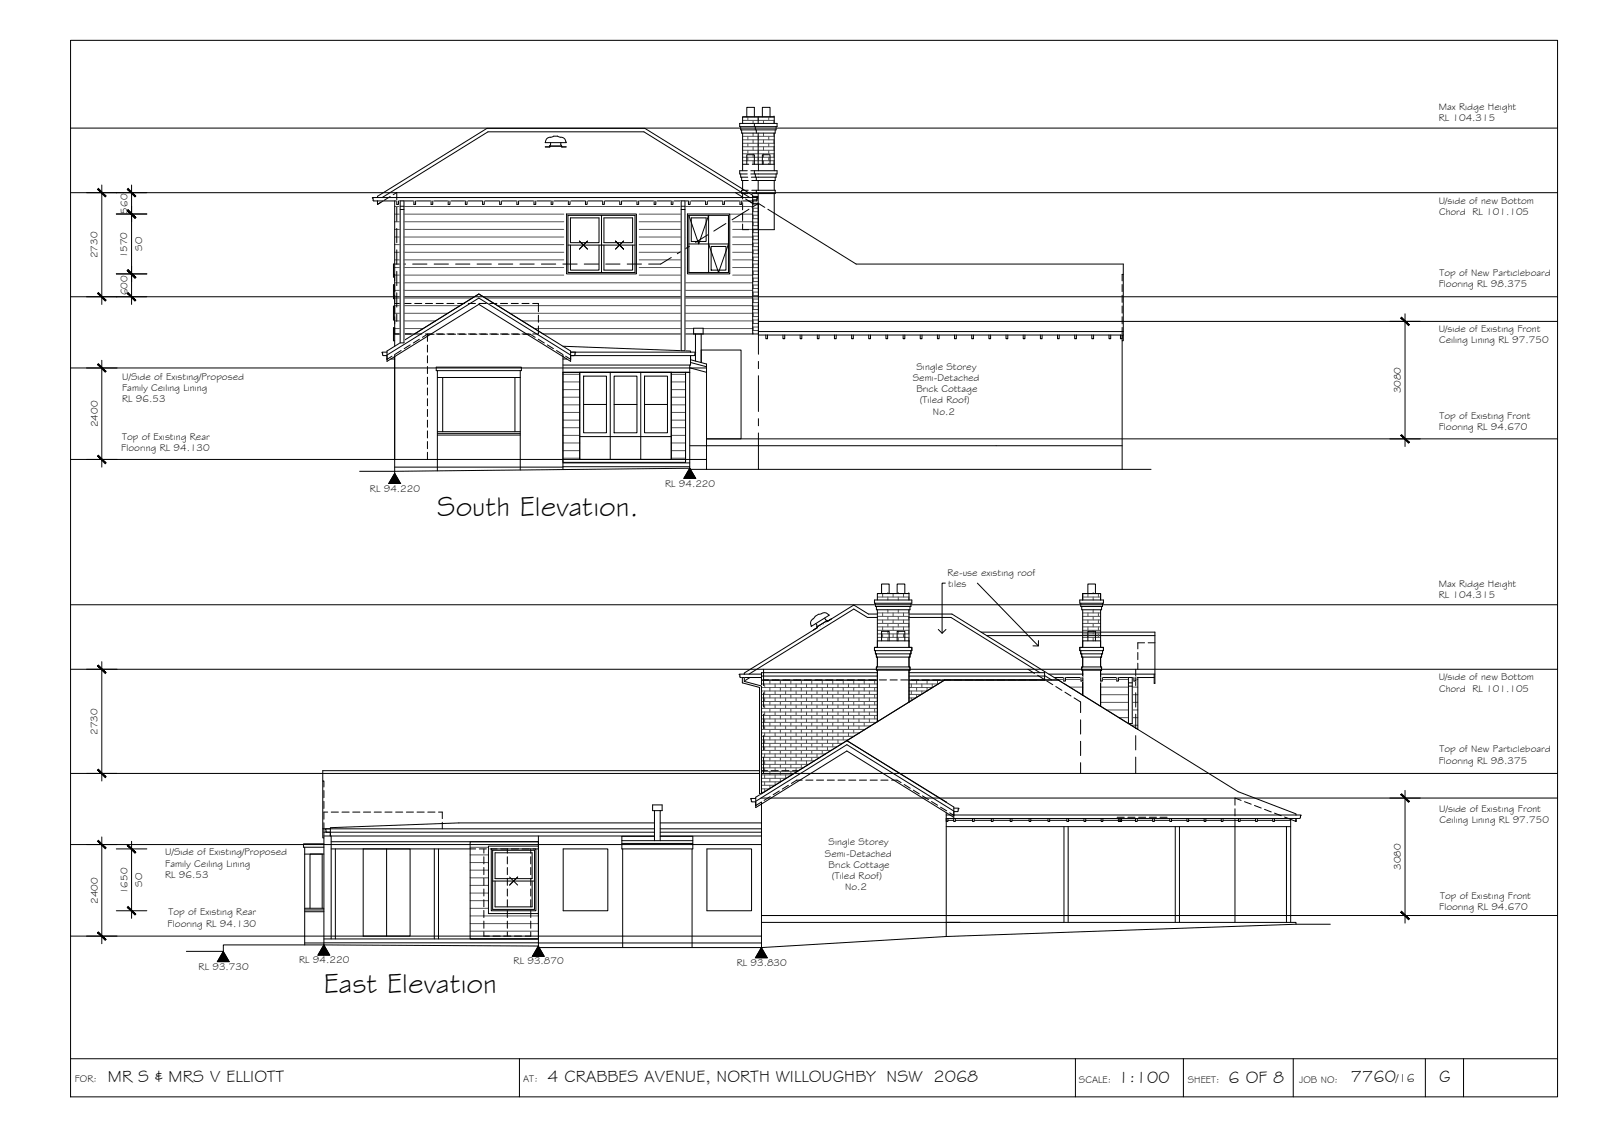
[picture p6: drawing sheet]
<svg xmlns="http://www.w3.org/2000/svg" width="420mm" height="297mm" viewBox="0 0 420 297" stroke-linecap="round" stroke-linejoin="round" font-family="sans-serif">
<!-- layer: HATCH -->
<g fill="none" stroke="#545454" stroke-width=".26">
<path d="M194.8 35.7h8.3M194.8 36.7h8.3M194.8 37.6h8.3M194.8 38.5h8.3M194.8 39.4h8.3M194.8 31.6h8.3M196.1 30.6v1M196.1 35.7v1M196.1 37.6v.9M196.1 39.4v.9M197.5 31.6v.8M197.5 34.9v.8"/>
<path d="M197.5 36.7v.9M197.5 38.5v.9M198.9 30.6v1M198.9 35.7v1M198.9 37.6v.9M198.9 39.4v.9M200.2 31.6v.8M200.2 34.9v.8M200.2 36.7v.9M200.2 38.5v.9M201.6 30.6v1M201.6 35.7v1"/>
<path d="M201.6 37.6v.9M201.6 39.4v.9M203 30.6h.1M203 31.6v.8M203 34.9v.8M203 36.7v.9M203 38.5v.9M103.5 54.1h93.9M103.5 56.1h44.4M103.5 58.1h44.4M167.6 56.1h12M167.6 58.1h12"/>
<path d="M191.4 56.1h6M192.2 58.1h5.2M194.8 41.2h8.3M194.8 42.1h8.3M194.8 40.3h8.3M196.1 41.2v.9M197.4 53.7h1.4M197.4 54.6h1.4M197.4 55.5h1.4M197.4 56.4h1.4M197.4 57.3h1.4M197.4 58.2h1.4"/>
<path d="M197.4 59.2h1.4M197.5 40.3v.9M197.5 42.1v1M197.5 53.3v.4M197.5 54.6v.9M197.5 56.4v.9M197.5 58.2v1M198.9 41.2v.9M200.2 40.3v.9M200.2 42.1v1M201.6 43.1h.1M201.6 41.2v.9"/>
<path d="M203 40.3v.9M203 42.1v1M103.5 74.1h93.9M103.5 76.1h93.9M103.5 70.1h44.4M103.5 60.1h44.4M103.5 62.1h44.4M103.5 64.1h44.4M103.5 66.1h44.4M103.5 68.1h44.4M103.5 72.1h44.4M103.5 78.1h20.4"/>
<path d="M127.3 78.1h70.1M167.6 66.1h12M167.6 68.1h12M167.6 70.1h12M167.6 60.1h12M167.6 62.1h12M167.6 64.1h12M167.6 72.1h12M192.2 70.1l6.7 .1M192.2 60.1h5.2M192.2 62.1h5.2M192.2 64.1h5.2"/>
<path d="M192.2 66.1h5.2M192.2 68.1h5.2M192.2 72.1h5.2M197.4 60.1h1.4M197.4 61h1.5M197.4 61.9h1.5M197.4 62.8h1.5M197.4 63.7h1.5M197.4 64.7h1.5M197.4 65.6h1.5M197.4 66.5h1.5M197.4 67.4h1.5"/>
<path d="M197.4 68.3h1.5M197.4 69.2h1.5M197.4 71.1h1.5M197.4 72h1.5M197.4 72.9h1.5M197.4 73.8h1.5M197.4 74.7h1.5M197.4 75.6h1.5M197.4 76.6h1.5M197.4 77.5h1.5M197.4 78.4h1.5M197.4 79.3h1.5"/>
<path d="M197.5 60.1v.9M197.5 61.9v.9M197.5 63.7v1M197.5 65.6v.9M197.5 67.4v.9M197.5 69.2v1M197.5 71.1v.9M197.5 72.9v.9M197.5 74.7v.9M197.5 76.6v.9M197.5 78.4v.9M103.5 80.1h17.2"/>
<path d="M103.5 82.1h13.9M103.5 84.1h10.7M103.5 86.1h7.5M130.5 80.1h66.9M133.7 82.1h63.7M136.9 84.1h60.5M140.2 86.1h41.7M147.6 98.1h4.4M176.1 98.1h3.7M184.4 86.1h13M197.4 80.2h1.5M197.4 81.1h1.5"/>
<path d="M197.4 82.1h1.5M197.4 83h1.5M197.4 83.9h1.5M197.4 84.8h1.5M197.4 85.7h1.5M197.4 86.6h1.5M197.5 87.6h.1M197.5 80.2v.9M197.5 82.1v.9M197.5 83.9v.9M197.5 85.7v.9M147.6 100.1h4.4"/>
<path d="M147.6 102.1h4.4M147.6 104.1h4.4M147.6 106.1h4.4M147.6 108.1h4.4M147.6 110.1h4.4M147.6 112.1h4.4M147.6 114.1h4.4M147.6 116.1h4.4M147.6 118.1h4.4M176.1 100.1h3.7M176.1 102.1h3.7M176.1 104.1h3.7"/>
<path d="M176.1 106.1h3.7M176.1 108.1h3.7M176.1 110.1h3.7M176.1 112.1h3.7M176.1 114.1h3.7M176.1 116.1h3.7M176.1 118.1h3.7M147.6 120.1h4.4M176.1 120.1h3.7M230.1 156.5h8.3M231.5 155.6v.9M232.9 155.6h.1"/>
<path d="M232.9 156.5v.8M232.9 159.9v.8M234.2 155.6v.9M235.6 155.6h.1M235.6 156.5v.8M235.6 159.9v.8M237 155.6v.9M238.3 155.6h.1M238.3 156.5v.8M238.3 159.9v.8M284 156.5h4.7M285.3 155.6v.9"/>
<path d="M286.7 155.6h.1M286.7 156.5v.8M286.7 159.9v.8M288.1 155.6v.9M199.7 178.4h30.4M199.7 179.3h30.4M200.5 178.3v.1M200.5 179.3v.9M201.9 178.4v.9M203.3 178.3v.1M203.3 179.3v.9M204.7 178.4v.9"/>
<path d="M206 178.3v.1M206 179.3v.9M207.4 178.4v.9M208.8 178.3v.1M208.8 179.3v.9M210.2 178.4v.9M211.5 178.3v.1M211.5 179.3v.9M212.9 178.4v.9M214.3 178.3v.1M214.3 179.3v.9M215.7 178.4v.9"/>
<path d="M217 178.3v.1M217 179.3v.9M218.4 178.4v.9M219.8 178.3v.1M219.8 179.3v.9M221.2 178.4v.9M222.5 178.3v.1M222.5 179.3v.9M223.9 178.4v.9M225.3 178.3v.1M225.3 179.3v.9M226.7 178.4v.9"/>
<path d="M228 178.3v.1M228 179.3v.9M229.4 178.4v.9M230.1 166.2h8.3M230.1 167.1h8.3M230.1 160.7h8.3M230.1 161.6h8.3M230.1 162.5h8.3M230.1 163.4h8.3M230.1 164.4h8.3M230.1 165.3h8.3M231.5 160.7v.9"/>
<path d="M231.5 162.5v.9M231.5 164.4v.9M231.5 166.2v.9M232.9 165.3v.9M232.9 161.6v.9M232.9 163.4v1M232.9 167.1v.9M234.2 160.7v.9M234.2 162.5v.9M234.2 164.4v.9M234.2 166.2v.9M235.6 165.3v.9"/>
<path d="M235.6 161.6v.9M235.6 163.4v1M235.6 167.1v.9M237 160.7v.9M237 162.5v.9M237 164.4v.9M237 166.2v.9M238.3 161.6v.9M238.3 163.4v1M238.3 165.3v.9M238.3 167.1v.9M238.4 178.4h9.2"/>
<path d="M238.4 179.3h7.7M239 178.3v.1M239 179.3v.9M240.4 178.4v.9M241.8 178.3v.1M241.8 179.3v.9M243.1 178.4v.9M244.5 178.3v.1M244.5 179.3v.9M245.9 178.4v.9M247.3 178.3v.1M277.3 178.1h1.7"/>
<path d="M279.4 178.1h4.1M284 166.2h4.7M284 167.1h4.7M284 160.7h4.7M284 161.6h4.7M284 162.5h4.7M284 163.4h4.7M284 164.4h4.7M284 165.3h4.7M285.3 160.7v.9M285.3 162.5v.9M285.3 164.4v.9"/>
<path d="M285.3 166.2v.9M286.7 165.3v.9M286.7 161.6v.9M286.7 163.4v1M286.7 167.1v.9M288.1 160.7v.9M288.1 162.5v.9M288.1 164.4v.9M288.1 166.2v.9M289.1 178.1h3.8M293.4 178.1h2.6M297 178.1h.4"/>
<path d="M297.9 178.1h.5M199.7 181.2h30.4M199.7 182.1h30.4M199.7 183h30.4M199.7 183.9h30.4M199.7 184.8h30.4M199.7 185.7h30.4M199.7 186.7h30.4M199.7 187.6h30.4M199.7 188.5h30.4M199.7 189.4h30.1M199.7 190.3h28.7"/>
<path d="M199.7 191.2h27.2M199.7 192.1h25.7M199.7 193.1h24.2M199.7 194h22.7M199.7 194.9h21.3M199.7 195.8h19.8M199.7 196.7h18.3M199.7 197.6h16.8M199.7 198.6h15.4M199.7 199.5h13.9M199.7 180.2h30.4M200.5 181.2v.9"/>
<path d="M200.5 183v.9M200.5 184.8v.9M200.5 186.7v.9M200.5 188.5v.9M200.5 190.3v.9M200.5 192.1v1M200.5 194v.9M200.5 195.8v.9M200.5 197.6v1M200.5 199.5v.9M201.9 180.2v1M201.9 182.1v.9"/>
<path d="M201.9 183.9v.9M201.9 185.7v1M201.9 187.6v.9M201.9 189.4v.9M201.9 191.2v.9M201.9 193.1v.9M201.9 194.9v.9M201.9 196.7v.9M201.9 198.6v.9M203.3 181.2v.9M203.3 183v.9M203.3 184.8v.9"/>
<path d="M203.3 186.7v.9M203.3 188.5v.9M203.3 190.3v.9M203.3 192.1v1M203.3 194v.9M203.3 195.8v.9M203.3 197.6v1M203.3 199.5v.9M204.7 180.2v1M204.7 182.1v.9M204.7 183.9v.9M204.7 185.7v1"/>
<path d="M204.7 187.6v.9M204.7 189.4v.9M204.7 191.2v.9M204.7 193.1v.9M204.7 194.9v.9M204.7 196.7v.9M204.7 198.6v.9M206 181.2v.9M206 183v.9M206 184.8v.9M206 186.7v.9M206 188.5v.9"/>
<path d="M206 190.3v.9M206 192.1v1M206 194v.9M206 195.8v.9M206 197.6v1M206 199.5v.9M207.4 180.2v1M207.4 182.1v.9M207.4 183.9v.9M207.4 185.7v1M207.4 187.6v.9M207.4 189.4v.9"/>
<path d="M207.4 191.2v.9M207.4 193.1v.9M207.4 194.9v.9M207.4 196.7v.9M207.4 198.6v.9M208.8 181.2v.9M208.8 183v.9M208.8 184.8v.9M208.8 186.7v.9M208.8 188.5v.9M208.8 190.3v.9M208.8 192.1v1"/>
<path d="M208.8 194v.9M208.8 195.8v.9M208.8 197.6v1M208.8 199.5v.9M210.2 180.2v1M210.2 182.1v.9M210.2 183.9v.9M210.2 185.7v1M210.2 187.6v.9M210.2 189.4v.9M210.2 191.2v.9M210.2 193.1v.9"/>
<path d="M210.2 194.9v.9M210.2 196.7v.9M210.2 198.6v.9M211.5 181.2v.9M211.5 183v.9M211.5 184.8v.9M211.5 186.7v.9M211.5 188.5v.9M211.5 190.3v.9M211.5 192.1v1M211.5 194v.9M211.5 195.8v.9"/>
<path d="M211.5 197.6v1M211.5 199.5v.9M212.9 180.2v1M212.9 182.1v.9M212.9 183.9v.9M212.9 185.7v1M212.9 187.6v.9M212.9 189.4v.9M212.9 191.2v.9M212.9 193.1v.9M212.9 194.9v.9M212.9 196.7v.9"/>
<path d="M212.9 198.6v.9M214.3 181.2v.9M214.3 183v.9M214.3 184.8v.9M214.3 186.7v.9M214.3 188.5v.9M214.3 190.3v.9M214.3 192.1v1M214.3 194v.9M214.3 195.8v.9M214.3 197.6v1M215.7 180.2v1"/>
<path d="M215.7 182.1v.9M215.7 183.9v.9M215.7 185.7v1M215.7 187.6v.9M215.7 189.4v.9M215.7 191.2v.9M215.7 193.1v.9M215.7 194.9v.9M215.7 196.7v.9M217 181.2v.9M217 183v.9M217 184.8v.9"/>
<path d="M217 186.7v.9M217 188.5v.9M217 190.3v.9M217 192.1v1M217 194v.9M217 195.8v.9M218.4 180.2v1M218.4 182.1v.9M218.4 183.9v.9M218.4 185.7v1M218.4 187.6v.9M218.4 189.4v.9"/>
<path d="M218.4 191.2v.9M218.4 193.1v.9M218.4 194.9v.9M219.8 181.2v.9M219.8 183v.9M219.8 184.8v.9M219.8 186.7v.9M219.8 188.5v.9M219.8 190.3v.9M219.8 192.1v1M219.8 194v.9M221.2 180.2v1"/>
<path d="M221.2 182.1v.9M221.2 183.9v.9M221.2 185.7v1M221.2 187.6v.9M221.2 189.4v.9M221.2 191.2v.9M221.2 193.1v.9M222.5 181.2v.9M222.5 183v.9M222.5 184.8v.9M222.5 186.7v.9M222.5 188.5v.9"/>
<path d="M222.5 190.3v.9M222.5 192.1v1M223.9 180.2v1M223.9 182.1v.9M223.9 183.9v.9M223.9 185.7v1M223.9 187.6v.9M223.9 189.4v.9M223.9 191.2v.9M225.3 181.2v.9M225.3 183v.9M225.3 184.8v.9"/>
<path d="M225.3 186.7v.9M225.3 188.5v.9M225.3 190.3v.9M225.3 192.1v.1M226.7 180.2v1M226.7 182.1v.9M226.7 183.9v.9M226.7 185.7v1M226.7 187.6v.9M226.7 189.4v.9M226.7 191.2v.2M228 181.2v.9"/>
<path d="M228 183v.9M228 184.8v.9M228 186.7v.9M228 188.5v.9M228 190.3v.2M229.4 180.2v1M229.4 182.1v.9M229.4 183.9v.9M229.4 185.7v1M229.4 187.6v.9M229.4 189.4v.3M238.4 180.2h6.2"/>
<path d="M238.4 182.1h3.2M238.4 183h1.8M238.4 183.9h.3M239 181.2v.9M239 183v.7M240.4 180.2v1M240.4 182.1v.8M241.8 181.2v.8M243.1 180.2v.9l-4.7 .1M280.6 180.1h3.4M283.8 182.1h.2M288.7 180.1h7.3"/>
<path d="M288.7 182.1h7.3M288.7 184.1h7.3M290.2 186.1h5.8M293.4 188.1h2.6M296.7 190.1h1.7M297 184.1h1.4M297 186.1h1.4M297 188.1h1.4M297 180.1h1.4M297 182.1h1.4M199.7 200.4h12.4M199.7 201.3h10.9"/>
<path d="M199.7 202.2h9.5M199.7 203.2h8M199.7 204.1h6.5M199.7 205h5M199.7 206.8h2.1M199.7 207.7h.6M200.5 201.3v.9M200.5 203.2v.9M200.5 205v.9M200.5 206.8v.8M201.9 200.4v.9M201.9 202.2v1"/>
<path d="M201.9 204.1v.9M201.9 205.9v.8M203.3 201.3v.9M203.3 205l-.1 .9h-3.5M203.3 203.2v.9M204.7 200.4v.9M204.7 202.2v1M204.7 204.1v.9M206 201.3v.9M206 203.2v.9M207.4 200.4v.9M207.4 202.2v1"/>
<path d="M208.8 201.3v.9M210.2 200.4v.9M123.3 224.1h4.8M123.3 226.1h4.8M123.3 228.1h4.8M123.3 230.1h4.8M123.3 232.1h4.8M123.3 234.1h4.8M123.3 236.1h4.8M123.3 238.1h4.8M123.3 222.1h4.8M123.3 240.1h17.9"/>
<path d="M123.3 242.1h17.9M123.3 244.1h17.9M123.3 246.1h17.9"/>
</g>
<!-- layer: EXISTING -->
<g fill="none" stroke="#000" stroke-width=".26">
<path d="M195.9 30.6v-2.5h2v2.5M199.9 30.6v-2.5h2.1v2.5M190.4 58.6l-3.2 2M194.3 45.6v.9h1.8M194.5 46.5v.8h1.7M194.8 55.9l-2.8 1.7M194.8 58.8v1.4h1.6M194.8 47.3v2.6M194.8 50.8v1.4M194.8 53.1v1.9M194.8 55.9v1.9M195.9 43.1v-2.5h2v2.5"/>
<path d="M196 44.8h-2v.8h2M196.2 49.9h-1.7v.9h1.7M196.4 43.1h-1.6v1.7M196.9 44.8h6.9v.8h-6.9M197.2 49.9h6.1v.9h-6.1M197.3 43.1h5.8v1.7M197.9 44.8v.8M198.1 45.6v.9M198.4 46.5v.8M198.4 49.9v.9M198.8 47.3v2.6M198.8 50.8v9.4"/>
<path d="M198.9 43.1v1.7M199.9 43.1v-2.5h2.1v2.5M203.1 55.9l21.4 13.3h70.1v20.1h-.3M203.1 50.8v9.4h-5.8M203.1 47.3v2.6M203.3 46.5v.8h-6.1M203.5 45.6v.9h-6.5M103.2 74.6v3.8M106.4 69.2h-3.2v3.5M108.2 69.2h3.8M113.9 69.2h3.7M119.5 69.2h3.7"/>
<path d="M125.1 69.2h3.8M130.7 69.2h3.8M136.4 69.2h3.7M142 69.2h3.7M147.6 69.2h3.8M153.2 69.2h3.8M158.9 69.2h3.7M164.5 69.2h3.7M176.1 67.5l-2.8 1.7h-3.2M180.8 64.6l-3.2 1.9M185.6 61.6l-3.2 2M100.3 93l.2 .2"/>
<path d="M100.5 93.2h1v1M101.5 92.3h-1.3l.2 .7M101.5 94.2h.1M101.5 92l24.1-14.9 24.1 14.9v2.7l-24.1-14.9-24.1 14.9zM101.5 93.1l24.1-15 24.1 15M102.5 94.1h1M103.2 80.2v3.8M103.2 85.8v3.5h.3M103.5 87.6v3.2M103.5 93.4v30.7M114.4 96.3h22.3v.9h-22.3zM114.7 97.2v26.2"/>
<path d="M136.4 97.2v26M147.6 90.8l33.5 1.2v.3M147.6 94.1h1.1M147.6 93.4v29.7M147.6 97.6h33.3M149.7 94.2h.1M149.7 93.2h31.4v2.5h-33.5M152 97.6v22.9h24.1v-22.9M153.1 98.6h6v14.9h-6zM160 97.6v22.9M161.1 98.6h6v14.9h-6zM168 97.6v22.9"/>
<path d="M169 98.6h6.1v14.9h-6.1zM179.8 97.6v23.6M180.9 95.7v27.1M180.9 96.4l4.4 1.2M181.1 92.3h-31.4l1.3 .1-.2 .2-.1 .6h-1v1M181.1 92.3l1.3 .1-.2 .8h-1.1v1M181.1 94.2h.1M181.1 94.3l4.2 1.1v27.7M181.1 95l4.2 1.2M181.9 86.1h2.5v1.5h-2.5zM182.4 87.6v7.1M183.9 91.8h10.5v23.3h-9.1"/>
<path d="M183.9 87.6v7.5M198.9 86.9h95.7M198.9 87.8h95.7M200.9 87.8v1h.4v-1M205.3 87.8v1h.5v-1M209.9 87.8v1h.4v-1M214.4 87.8v1h.4v-1M218.8 87.8v1h.5v-1M223.4 87.8v1h.4v-1M227.8 87.8v1h.5v-1M232.4 87.8v1h.4v-1M236.9 87.8v1h.4v-1"/>
<path d="M241.3 87.8v1h.5v-1M245.9 87.8v1h.4v-1M250.3 87.8v1h.5v-1M254.9 87.8v1h.4v-1M259.4 87.8v1h.4v-1M263.8 87.8v1h.5v-1M268.4 87.8v1h.4v-1M272.9 87.8v1h.4v-1M277.4 87.8v1h.4v-1M281.9 87.8v1h.4v-1M286.3 87.8v1h.5v-1M290.9 87.8v1h.4v-1"/>
<path d="M293.9 87.8v1h.4v-1v35.3M114.7 113.2h21.7M114.7 113.6h21.7M114.7 114.1h21.7M116.1 113.2v-14.2h19v14.2M152 114.5h24.1M153.1 106h6M161.1 106h6M169 106h6.1M180.9 116.9h113.4M103.5 122.5h44.1M147.6 121.4h33.3"/>
<path d="M147.6 122.4h33.3M231.2 155.6v-2.5h2v2.5M235.3 155.6v-2.5h2v2.5M285.3 155.6v-2.5h2v2.5M229.3 169.7h9.8v.9h-9.8zM229.6 170.6v.8h9.3v-.8M229.9 174.9h8.8v.8h-8.8zM229.9 171.4v.9h8.8v-.9M230.1 169.7v-1.7h8.3v1.7M230.1 172.3v2.6M230.1 175.7v13.5M231.2 168v-2.5h2v2.5"/>
<path d="M235.3 168v-2.5h2v2.5M238.4 172.3v2.6M238.4 175.7v8.4M283.2 169.7h6.2v.9h-6.2zM283.4 170.6v.8h5.8v-.8M283.7 174.9h5.2v.8h-5.2zM283.7 171.4v.9h5.2v-.9M284 169.7v-1.7h4.7v1.7M284 172.3v2.6M284 175.7v6.6M285.3 168v-2.5h2v2.5M288.7 172.3v2.6"/>
<path d="M288.7 175.7v9.5M222.1 194.2l25.6-15.9h29.9l47.1 29.3 15.2 5.8v.3M84.7 217.3h86.9M84.9 217.3v30.4M84.9 218.2h86.7M84.9 219.2h86.7M85.5 218l.2 .2h.9v1M86.6 217.3h-1.2l.1 .7M86.6 219.2h.1M86.9 219.2v27M141.2 219.2v28.8M171.2 211h2.5v1.5h-2.5z"/>
<path d="M171.6 215.7h-51.3l-33.7 1.3v2.2M171.6 219.3h-8.5v3.3h18.6v-3.3h-8.5M171.6 212.5v7.9M173.2 217.3h26.5M173.2 218.2h26.5M173.2 219.2h26.5M173.2 212.5v7.9M173.2 215.7h26.5M198.2 209.3l-1.3 .1 .2 .8h1.1v1M198.2 211.2h.1M198.2 209l23.9-14.8 28.1 17.4v2.7l-28.1-17.4-23.9 14.8zM198.2 210.1l23.9-14.9 28.1 17.4"/>
<path d="M199.7 210.8v37.6M201.3 202h-116.6v17.7h.2M202.2 202h1.9M205 202h1.9M207.9 202h1.6M248.2 213.1v32.4M248.2 216.7h90.3M248.2 213.7h91.7M248.6 214.6v.8h-.4v-.8h91.7v.8l-1.4-.6M248.6 215.1h1.5M250.1 214.6v.8h.5v-.8M250.2 211.9l1.3 .1-.2 .1-.1 .6-1 .1v1"/>
<path d="M250.2 213.8h.1M250.6 215.1h4.5M255.1 214.6v.8h.4v-.8M255.5 215.1h4.5M260 214.6v.8h.5v-.8M260.5 215.1h4.5M265 214.6v.8h.4v-.8M265.4 215.1h4.5M269.9 214.6v.8h.4v-.8M270.3 215.1h4.6M274.9 214.6v.8h.4v-.8M275.3 215.1h4.5"/>
<path d="M279 216.7v25.1M279.8 214.6v.8h.5v-.8M280.1 216.7v25.1M280.3 215.1h4M284.3 214.6v.8h.5v-.8M284.8 215.1h4M288.8 214.6v.8h.4v-.8M289.2 215.1h4.1M293.3 214.6v.8h.5v-.8l-.1 .8h.5v-.8M293.8 215.1h4M297.8 214.6v.8h.5v-.8M298.3 215.1h4"/>
<path d="M302.3 214.6v.8h.5v-.8M302.8 215.1h4M306.8 214.6v.8h.5v-.8M307.3 215.1h4M308.2 216.7v25.1M309.3 216.7v25.1M311.3 214.6v.8h.4v-.8M311.7 215.1h4.1M315.8 214.6v.8h.5v-.8M316.3 215.1h4M320.3 214.6v.8h.5v-.8M320.8 215.1h4"/>
<path d="M323.9 216.7v25.1M324.8 214.6v.8h.5v-.8M325.3 215.1h4M329.3 214.6v.8h.5v-.8M329.8 215.1h4M333.8 214.6v.8h.4v-.8M334.2 215.1h4.3M337.4 216.7v25.1M338.5 214.6v27.2M339.9 213.7h1.3l-.1 .7M339.9 215.4h.1M340.9 214.6h-1v.8"/>
<path d="M341 214.4l-.2 .2M79.9 222.1v25.6M79.9 238.1h5M79.9 238.6h5M79.9 239h5M81.3 238.1v-14.2h3.2v14.2M84.9 221.2h-5.3v.9h5.3M86.9 222.6h37.9M86.9 220.7h54.3M88 222.6v23.6M95.3 222.6h12.3v22.8h-12.3zM101.4 222.6v22.8"/>
<path d="M113.9 222.6v23.6M115 222.6v23.6M125.7 222.6h1.9M126.9 222.6v1.1M126.9 224.6v1.9M126.9 227.4v1.9M126.9 230.2v1.9M126.9 233.1v1.8M126.9 235.9v1.8M126.9 238.7v1.9M128.5 222.6h1.9M131.3 222.6h1.9"/>
<path d="M133.1 222.6v1.1M133.1 224.6v1.9M133.1 227.4v1.9M133.1 230.2v1.9M133.1 233.1v1.8M133.1 235.9v1.8M133.1 238.7v1.9M134.1 222.6h1.9M136.9 222.6h1.9M139.2 222.6v1.1M139.2 224.6v1.9M139.2 227.4v1.9"/>
<path d="M139.2 230.2v1.9M139.2 233.1v1.8M139.2 235.9v1.8M139.2 238.7v1.9M139.7 222.6h1.5M147.7 222.6h11.7v16.2h-11.7zM163.1 220.4h18.6M163.1 221.1h18.6M163.3 222.6v25.8M181.5 222.6v25.8M185.4 222.6h11.7v16.2h-11.7zM79.9 247.2h119.8"/>
<path d="M84.9 246.2h56.3M126.9 241.5v1.9M126.9 244.3v1.1h1.5M129.3 245.4h1.9M132.1 245.4h1.9M133.1 241.5v1.9M133.1 244.3v1.1M134.9 245.4h1.9M139.2 241.5v1.9M139.2 244.3v1.1h-1.5M199.7 241.8h140.2v.5M248.2 240h30.8"/>
<path d="M248.2 241.8h3.6M280.1 240h43.8"/>
</g>
<!-- layer: NEWWORK -->
<g fill="none" stroke="#000" stroke-width=".26">
<path d="M143.5 36.3l.4-.2 .8-.2a2.56 2.56 0 0 1 2.4 .1 1.45 1.45 0 0 1 1.4 1.4h-5.5zM144.2 38.3h3.1M144.4 37.4l-.2 1.1h-1.2h1.2v-.2h3.1v.2h1.2h-1.2v-.3M147.1 37.4l.2 .8M194 32.4h9.8v.8h-9.8zM194.3 33.2v.9h9.2v-.9M194.5 34.1v.8h8.8v-.8M194.8 34.9v8.2M194.8 30.6h8.3M197.9 32.4v.8M198.1 33.2v.9M198.4 34.1v.8"/>
<path d="M198.8 30.6v1.8M198.8 34.9v8.2M203.1 30.6h-8.3v1.8M203.1 30.6v1.8M203.1 34.9v8.2M97.8 52.5l.3 .2h.9v.8M99 51.8v-.3l28.7-17.9h41.4l28.3 17.6v.6M100.2 51.8l27.8-17.2h40.9l27.7 17.2M100.5 52.7l-1.5 .9v-.9h98.4v34.9M103.5 52.7v34.9h5.2l16.9-10.5 16.9 10.5h56.4v-34.3h-1.5l-1-.6M104.1 52.7v.9h.4v-.9M108.5 52.7v.9h.5v-.9"/>
<path d="M113.1 52.7v.9h.4v-.9M117.5 52.7v.9h.5v-.9M122.1 52.7v.9h.4v-.9M126.6 52.7v.9h.4v-.9M131 52.7v.9h.5v-.9M135.6 52.7v.9h.4v-.9M140 52.7v.9h.5v-.9M144.6 52.7v.9h.4v-.9M148.6 56.1h18.3v15.7h-18.3zM149.1 52.7v.9h.4v-.9M153.6 52.7v.9h.4v-.9M158.1 52.7v.9h.4v-.9"/>
<path d="M162.5 52.7v.9h.5v-.9M167.1 52.7v.9h.4v-.9M171.6 52.7v.9h.4v-.9M176.1 52.7v.9h.4v-.9M180.3 56.1h11.1v15.7h-11.1zM180.6 52.7v.9h.4v-.9M185 52.7v.9h.5v-.9M189.6 52.7v.9h.4v-.9M194.1 52.7v.9h.4v-.9M197.4 51.8l1.3 .1-.2 .7-1.1 .1v.8M197.4 51.8h-99.6l-.2 .1 .3 .1v.5M198.6 51.7l.1-.2h-1.3v1.7"/>
<path d="M198.6 52.2l-.2 .2h-1M198.6 51.8v.2M152 97.6v22.9h24.1v-22.9M179.8 97.6v23.6h-32.2v-23.6h33.3M229.3 157.3h9.8v.9h-9.8zM229.6 158.2v.8h9.3v-.8M229.9 159v.9h8.8v-.9M230.1 159.9v9.8h-.8v.9h.3v.8h.3v.9h.2v2.6h-.2v.8h.2v13.5M230.1 155.6h8.3M238.4 155.6h-8.3v1.7M238.4 159.9v9.8h.7l-.2 1.7h-.2v.9h-.3v2.6h.3v.8h-.3v8.4M238.4 155.6v1.7"/>
<path d="M283.2 157.3h6.2v.9h-6.2zM283.4 158.2v.8h5.8v-.8M283.7 159v.9h5.2v-.9M284 155.6h4.7v1.7v-1.7M284 155.6v1.7v-1.7h4.7M284 159.9v9.8h-.8v.9h.2v.8h.3v.9h.3v2.6h-.3v.8h.3v6.6M284 155.6h4.7M288.7 159.9v9.8h.7l-.2 1.7h-.3v.9h-.2v2.6h.2v.8h-.2v9.5M194 177.4l.2 .2M194.3 177.6h.9v.8M194.7 177.6h5M195.2 176.7l-1.3 .1 .2 .6"/>
<path d="M195.2 176.7h4.5M195.2 177.6v1l1.5-1M199.7 177.2h30.4M199.7 178.3h30.4M212.8 164a1.35 1.35 0 0 1 .7-1.9 2.59 2.59 0 0 1 2-1.2 1.41 1.41 0 0 1 2 .4l-4.7 2.9v-.2M214 163.5l.2 .3M216.3 162l.2 .4M216.5 162.4l.5 .5M217 162.9l-.1-.2-2.6 1.7M217 162.9l1-.6-1 .6-.1-.2-2.6 1.7 .1 .1-1 .7 1-.7-.2-.7M230.1 161h-2.3l-3.9-2.4-28.7 17.8v.3M230.1 176.4h-30.4v31.7l22.4-13.9 26.1 16.1"/>
<path d="M230.1 161.9h-2.6l-3.6-2.2-27.5 17M238.4 161h11.3l48.7 30.2v-13.6M238.4 161.9h11l23.3 14.5M238.4 176.4h35.6M238.4 177.2h35.6M238.4 178.3h39.1M247.7 178.3l-25.6 15.9M257.3 165.7h45.6v13.4h-.2v-2.4M258.8 166.6h44.1M274 176.1v2.2M274 177.1l1.9 1.2M275.1 176.7h8.9"/>
<path d="M276.5 177.6h7.5v1h-.5v-1M279 177.6v1h.4v-1M288.7 176.7h14.2M288.7 177.6h14M289.1 177.6v1h-.4M292.9 177.6v1h.5v-1M297.4 177.6v1h.5v-1M123.3 220.7h17.9v25.5h-17.9zM128.8 222.6h11.8v16.2h-11.8zM141.2 221.8h-13.1v17.7h13.1"/>
</g>
<!-- layer: BORDER -->
<path d="M18.5 10.6h390v277h-390zM18.5 277.6h390M136.2 277.6v10M282.1 277.6v10M310.4 277.6v10M339.2 277.6v10M373.8 277.6v10M383.8 277.6v10" fill="none" stroke="#000" stroke-width=".26"/>
<!-- layer: CEILING-FLOOR LINES -->
<g fill="none" stroke="#000" stroke-width=".26">
<path d="M18.5 33.6h390M18.5 50.5h390M18.5 77.8h390M18.5 96.5h166.8M114.7 99h21.7M198.9 84.3h209.6M185.3 115.1h223.2M18.5 120.5h166.8M18.5 158.6h390M18.5 175.5h390M18.5 202.8h390M199.6 209.2h208.9"/>
<path d="M18.5 221.4h181.2M79.9 223.9h5M18.5 245.4h181.2M199.7 240h208.8"/>
</g>
<!-- layer: DIMENSION -->
<g fill="none" stroke="#000" stroke-width=".26">
<path d="M22.7 50.5h15.8M26.7 48.5v31.3M30.5 56.1h8M34.5 48.5v9.6M34.5 54.1v19.7M22.7 77.8h15.8M30.5 71.8h8M34.5 69.8v10M22.7 96.5h8M26.7 94.5v28M364.5 84.3h8M368.5 82.3v34.8"/>
<path d="M364.5 115.1h8M22.7 120.5h8M22.7 175.5h8M26.7 173.5v31.3M22.7 202.8h8M26.7 219.4v28M364.5 209.2h8M368.5 207.2v34.8M22.7 221.4h8M30.5 222.6h8M30.5 238.8h8M34.5 220.6v20.2"/>
<path d="M22.7 245.4h8M364.5 240h8"/>
</g>
<!-- layer: 0 -->
<g fill="#000" stroke="#000" stroke-width=".26">
<path d="M25.6 49.6l2 2 .2-.2zM25.8 49.4l2 2-2.2-1.8z"/>
<path d="M33.6 49.4l-.2 .2 2.2 1.8zM33.4 49.6l2.2 1.8-.2 .2z"/>
<path d="M33.4 55.2l2 2 .2-.2zM33.6 55l2 2-2.2-1.8z"/>
<path d="M33.4 55.2l2 2 .2-.2zM33.6 55l2 2-2.2-1.8z"/>
<path d="M25.6 76.9l2.2 1.8-2-2zM25.6 76.9l2.2 1.8-.2 .2z"/>
<path d="M33.6 70.7l-.2 .2 2.2 1.8zM33.4 70.9l2.2 1.8-.2 .2z"/>
<path d="M33.6 70.7l-.2 .2 2.2 1.8zM33.4 70.9l2.2 1.8-.2 .2z"/>
<path d="M33.4 76.9l2 2 .2-.2zM33.6 76.7l2 2-2.2-1.8z"/>
<path d="M25.6 95.6l2 2 .2-.2zM25.6 95.6l.2-.3 2 2.1z"/>
<path d="M367.4 83.4l2 2 .2-.3zM367.4 83.4l.2-.2 2 1.9z"/>
<path d="M25.6 119.6l2.2 1.8-2-2zM25.6 119.6l2.2 1.8-.2 .2z"/>
<path d="M367.4 114.2l2.2 1.8-2-2zM367.4 114.2l2.2 1.8-.2 .2z"/>
<path d="M25.6 174.6l2 2 .2-.2zM25.6 174.6l.2-.2 2 2z"/>
<path d="M25.6 201.9l2.2 1.8-2-2zM25.6 201.9l2.2 1.8-.2 .2z"/>
<path d="M367.4 208.3l2 2 .2-.2zM367.4 208.3l.2-.2 2 2z"/>
<path d="M25.6 220.5l2 2 .2-.2zM25.6 220.5l.2-.2 2 2z"/>
<path d="M33.6 237.7l-.2 .2 2.2 1.8zM33.4 237.9l2.2 1.8-.2 .2z"/>
<path d="M33.4 221.7l2 2 .2-.2zM33.6 221.5l2 2-2.2-1.8z"/>
<path d="M367.6 238.9l-.2 .2 2.2 1.8zM367.4 239.1l2.2 1.8-.2 .2z"/>
<path d="M25.6 244.5l2.2 1.8-2-2zM25.6 244.5l2.2 1.8-.2 .2z"/>
</g>
<!-- layer: 0.13 -->
<g fill="none" stroke="#000" stroke-width=".26">
<path d="M99.9 53l-.9 .6M102.3 51.5l-1.6 1M104.1 50.5v1.9M104.1 54.3v3.7M104.1 59.9v3.7M104.1 50.5l-1 .5M192.9 50.5l1.8 1.2M195.5 52.2l1.9 1.1M196.4 54.9l-1.6 1M197.2 54.4l1.7-1.1 1.7 1.1M197.4 52.4v.3M201.4 54.9l1.7 1"/>
<path d="M103.2 71.9h.3v1.8M103.5 74.6v1.9M103.5 77.4v1.9M103.5 79.6h1.5M104.1 65.5v3.8M104.1 71.1v3.8M104.1 76.8v3.7M105.9 79.6h1.9M108.8 79.6h1.8M111.6 79.6h1.8M114.4 79.6h1.9M117.2 79.6h1.9"/>
<path d="M120 79.6h1.9M122.8 79.6h1.9M125.6 79.6h1.9M128.4 79.6h1.9M131.3 79.6h1.8M134.1 79.6h1.8M136.9 79.6h1.9M139.7 79.6h1.5v2.1M294.3 74.6v1.9M294.3 77.4v1.9M294.6 71.9h-.3v1.8M102.8 93.4l-1.3 .8"/>
<path d="M103.5 80.2v1.9M103.5 83v1.9M103.5 85.8v1.8h1.5M103.5 93v.5M104.1 82.4v1.9M105.2 91.9l-1.6 1M105.9 87.6h1.9M107.6 90.4l-1.6 1M108.8 87.6h1.8M110 88.9l-1.6 1M111.6 87.6h1.8M112.1 87.6h1.8"/>
<path d="M112.1 87.6l-1.3 .8M112.1 87.6v1.9M112.1 90.5v1.8M112.1 93.3v1.8M112.1 96.1v1.9M112.1 98.9v1.9M114.4 87.6h1.9M114.8 87.6h1.9M117.2 87.6h1.9M117.6 87.6h1.9M120 87.6h1.9M120.4 87.6h1.9"/>
<path d="M122.8 87.6h1.9M123.2 87.6h1.9M125.6 87.6h1.9M126.1 87.6h1.8M128.4 87.6h1.9M128.9 87.6h1.8M131.3 87.6h1.8M131.7 87.6h1.8M134.1 87.6h1.8M134.5 87.6h1.9M136.9 87.6h1.9M137.3 87.6h1.8l1.3 .8"/>
<path d="M141.2 88.9l1.6 1M141.2 85.4v2.2h-1.5M141.2 82.6v1.9M143.6 90.4l1.5 1M146 91.9l1.5 1M147.6 93v.5M148.3 93.4l1.4 .8M294.3 80.2v1.9M294.3 83v1.9M294.3 85.8v1.8M112.1 101.7v1.9M112.1 104.5v1.9"/>
<path d="M112.1 107.3v1.9M112.1 110.1v1.9M112.1 113v1.8M112.1 115.8v1.8M112.1 118.6v1.9M200.3 175.5v4.2M200.3 178.3h1.3M202.5 178.3h1.9M205.3 178.3h1.9M208.1 178.3h1.9M210.9 178.3h1.9M213.7 178.3h1.9"/>
<path d="M216.6 178.3h1.8M219.4 178.3h1.8M222.2 178.3h1.9M225 178.3h1.9M227.8 178.3h1.9M230.6 178.3h1.9M233.4 178.3h1.9M236.2 178.3h1.9M239.1 178.3h1.8M241.9 178.3h1.8M244.7 178.3h1.9M247.5 178.3h1.9"/>
<path d="M250.3 178.3h1.9M253.1 178.3h1.9M255.9 178.3h1.9M258.7 178.3h1.9M261.6 178.3h1.8M264.4 178.3h1.8M267.2 178.3h1.9M269.6 175.5l1.7 1M270 178.3h1.9M272.1 177l1.6 1M272.8 178.3h1.3M274.5 178.5l1.6 1"/>
<path d="M276.9 180l1.6 1M297.9 175.5v4.2M298.4 171.1v1.8M298.4 173.9v1.6M300.2 168.5h-1.8v1.6M301.1 168.5h1.8M200.3 181.6v3.8M200.3 187.2v3.8M200.3 192.9v3.7M200.3 198.5v4.3M279.3 181.5l1.6 1M281.7 183l1.7 1v2.8"/>
<path d="M283.4 188.7v3.8M283.4 194.3v3.8M283.4 200v2.8M297.9 181.6v3.8M297.9 187.2v3.8M297.9 192.9v3.7M297.9 198.5v4.3M84.7 204.7h.2v1.6M84.9 207.3v1.8M84.9 210.1v1.9M84.9 215.7v1.6M85.9 212.9h-1v1.9"/>
<path d="M86.9 212.9h1.9M89.7 212.9h1.9M92.5 212.9h1.9M95.3 212.9h1.9M98.1 212.9h1.9M101 212.9h1.8M103.8 212.9h1.8M106.6 212.9h1.8M109.4 212.9h1.9M112.2 212.9h1.9M115 212.9h1v1.7M116 215.6v1.7"/>
<path d="M199.6 210.3l-1.4 .9M199.7 210.3v.5M202 208.8l-1.6 1M204.4 207.4l-1.6 1M206.8 205.9l-1.6 1M210.4 204.5h-1.4l-1.4 .9M211.3 204.5h1.9M214.2 204.5h1.8M217 204.5h1.8M219.8 204.5h1.8M222.6 204.5h1.9M225.4 204.5h1.9"/>
<path d="M228.2 204.5h1.9M231 204.5h1.9M233.8 204.5h1.5l1 .7M237.1 205.7l1.6 1M239.5 207.2l1.6 .9M241.9 208.7l1.6 .9M244.3 210.1l1.6 1M246.7 211.6l1.6 1M249.1 213.1l1.1 .7M293 214.3h1.9M295.8 214.3h1.9M298.6 214.3h1.9"/>
<path d="M301.4 214.3h1.9M304.2 214.3h1.9M323.9 212v1.9M323.9 214.8v1.9M325.5 209.8l-1.6-.6v1.9M326.4 210.2l1.8 .6M329 211.2l1.8 .7M331.6 212.2l1.8 .7M334.3 213.2l1.7 .7M336.9 214.2l1.6 .6"/>
</g>
<!-- layer: BOUNDARY -->
<path d="M198.9 53.3v9.6M198.9 64.8v1.8M198.9 68.5v9.4M198.9 79.7v1.9M198.9 83.5v9.4M198.9 94.8v1.8M198.9 98.5v9.4M198.9 109.8v1.8M198.9 113.5v9.6" fill="none" stroke="#000" stroke-width=".26"/>
<!-- layer: MASK -->
<g fill="#fff" stroke="#fff" stroke-width=".26">
<path d="M144.2 36h.3z"/>
<path d="M144.4 38h2.7z"/>
<path d="M215.5 160.9l.2-.1z"/>
<path d="M104.1 52.7h.4l-.4 .9zM104.5 52.7l-.4 .9h.4z"/>
<path d="M104.1 52.7h.4l-.4 .9zM104.5 52.7l-.4 .9h.4z"/>
<path d="M108.5 52.7h.5l-.5 .9zM109 52.7l-.5 .9h.5z"/>
<path d="M113.1 52.7h.4l-.4 .9zM113.5 52.7l-.4 .9h.4z"/>
<path d="M117.5 52.7h.5l-.5 .9zM118 52.7l-.5 .9h.5z"/>
<path d="M122.1 52.7h.4l-.4 .9zM122.5 52.7l-.4 .9h.4z"/>
<path d="M126.6 52.7h.4l-.4 .9zM127 52.7l-.4 .9h.4z"/>
<path d="M131 52.7h.5l-.5 .9zM131.5 52.7l-.5 .9h.5z"/>
<path d="M135.6 52.7h.4l-.4 .9zM136 52.7l-.4 .9h.4z"/>
<path d="M140 52.7h.5l-.5 .9zM140.5 52.7l-.5 .9h.5z"/>
<path d="M144.6 52.7h.4l-.4 .9zM145 52.7l-.4 .9h.4z"/>
<path d="M149.1 52.7h.4l-.4 .9zM149.5 52.7l-.4 .9h.4z"/>
<path d="M153.6 52.7h.4l-.4 .9zM154 52.7l-.4 .9h.4z"/>
<path d="M158.1 52.7h.4l-.4 .9zM158.5 52.7l-.4 .9h.4z"/>
<path d="M162.5 52.7h.5l-.5 .9zM163 52.7l-.5 .9h.5z"/>
<path d="M167.1 52.7h.4l-.4 .9zM167.5 52.7l-.4 .9h.4z"/>
<path d="M171.6 52.7h.4l-.4 .9zM172 52.7l-.4 .9h.4z"/>
<path d="M176.1 52.7h.4l-.4 .9zM176.5 52.7l-.4 .9h.4z"/>
<path d="M180.6 52.7h.4l-.4 .9zM181 52.7l-.4 .9h.4z"/>
<path d="M185 52.7h.5l-.5 .9zM185.5 52.7l-.5 .9h.5z"/>
<path d="M189.6 52.7h.4l-.4 .9zM190 52.7l-.4 .9h.4z"/>
<path d="M194.1 52.7h.4l-.4 .9zM194.5 52.7l-.4 .9h.4z"/>
<path d="M297.4 177.6h.5l-.5 1zM297.9 177.6l-.5 1h.5z"/>
<path d="M297.4 177.6h.5l-.5 1zM297.9 177.6l-.5 1h.5z"/>
<path d="M292.9 177.6h.5l-.5 1zM293.4 177.6l-.5 1h.5z"/>
<path d="M145.3 35.7l1.2 .1zM145 35.8l.3-.1 1.2 .1z"/>
<path d="M145 35.8l1.8 .2zM144.7 36h2.1z"/>
<path d="M144.7 36h2.4zM144.4 36h2.7z"/>
<path d="M144.4 36h2.7zM144.4 36h2.6z"/>
<path d="M147.1 36h.2zM147 36h.3z"/>
<path d="M144.5 36h2.5zM144.5 36h2.5z"/>
<path d="M144.2 36h.3zM144.2 36h.3z"/>
<path d="M147 36h.4zM146.9 36h.5z"/>
<path d="M144.5 36h2.5zM144.5 36h2.4z"/>
<path d="M144.2 36h.4zM144.1 36h.5z"/>
<path d="M146.9 36l.6 .1zM146.8 36.1h.7z"/>
<path d="M144.6 36h2.3zM144.6 36l2.2 .1z"/>
<path d="M144.1 36l.6 .1zM144 36.1h.7z"/>
<path d="M146.8 36.1h.7zM146.8 36.1h.7zM146.8 36.1h.7zM146.8 36.1h.7z"/>
<path d="M144.7 36.1h2.1zM144.7 36.1h2.1z"/>
<path d="M144 36.1h.7zM143.9 36.1h.8z"/>
<path d="M146.8 36.1h.9zM146.6 36.1h1.1z"/>
<path d="M144.7 36.1h2.1zM144.7 36.1h1.9z"/>
<path d="M143.9 36.1h1zM143.8 36.1h1.1z"/>
<path d="M143.8 36.1h1.1zM143.7 36.1h1.2z"/>
<path d="M146.6 36.1h1.2zM146.6 36.1h1.2z"/>
<path d="M144.9 36.1h1.7zM144.9 36.1h1.7z"/>
<path d="M143.7 36.1h1.2zM143.7 36.1h1.2z"/>
<path d="M146.6 36.1l1.3 .1zM146.5 36.2h1.4z"/>
<path d="M144.9 36.1h1.7zM144.9 36.1l1.6 .1z"/>
<path d="M143.7 36.1l1.3 .1zM143.6 36.2h1.4z"/>
<path d="M143.6 36.2l1.4 .1zM143.6 36.3h1.4z"/>
<path d="M146.5 36.2l1.4 .1zM146.5 36.2l1.4 .1z"/>
<path d="M145 36.2h1.5zM145 36.2l1.5 .1z"/>
<path d="M143.6 36.3h1.4zM143.6 36.3h1.4z"/>
<path d="M146.5 36.3h1.5zM146.4 36.3h1.6z"/>
<path d="M145 36.3h1.5zM145 36.3h1.4z"/>
<path d="M143.6 36.3h1.5zM143.6 36.3h1.5z"/>
<path d="M146.4 36.3l1.7 .1zM146.4 36.3l1.7 .1z"/>
<path d="M145.1 36.3h1.3zM145.1 36.3l1.3 .1z"/>
<path d="M143.5 36.3l1.6 .1zM143.5 36.3l1.6 .1z"/>
<path d="M146.4 36.4h1.7zM146.3 36.4h1.8z"/>
<path d="M146.3 36.4l1.8 .1zM146.3 36.4l1.8 .1z"/>
<path d="M145.1 36.4h1.3zM145.1 36.4l1.2 .1z"/>
<path d="M143.4 36.4l1.8 .1zM143.4 36.4l1.8 .1z"/>
<path d="M146.3 36.5l1.9 .1zM146.3 36.5l1.9 .1h-2z"/>
<path d="M145.2 36.5h1.1zM145.2 36.5l1 .1z"/>
<path d="M143.4 36.5l1.9 .1zM143.4 36.5l1.9 .1h-2z"/>
<path d="M143.3 36.6h4.9zM143.3 36.6h4.9zM143.3 36.6h4.9zM143.3 36.6h4.9z"/>
<path d="M143.3 36.6l5 .2-.1-.2zM143.3 36.6l5 .2h-5.1zM143.2 36.8h5.1zM143.2 36.8h5.1z"/>
<path d="M143.2 36.8l5.2 .2-.1-.2zM143.2 36.8l5.2 .2h-5.3zM143.1 37h5.3zM143.1 37h5.3z"/>
<path d="M143.1 37l5.3 .2v-.2zM143.1 37l5.3 .2h-5.3z"/>
<path d="M143.1 37.2l5.4 .1zM143 37.3h5.5z"/>
<path d="M143 37.3l5.5 .1zM143 37.3l5.5 .1z"/>
<path d="M144.4 37.4l2.7 .4v-.4zM144.4 37.4l2.7 .4h-2.7z"/>
<path d="M144.4 37.8l2.7 .1zM144.4 37.8l2.7 .1z"/>
<path d="M144.4 37.9h2.7zM144.4 37.9h2.7z"/>
<path d="M144.4 37.9h2.7zM144.4 37.9h2.7z"/>
<path d="M144.4 37.9l2.7 .1zM144.4 37.9l2.7 .1z"/>
<path d="M144.4 38h2.7zM144.4 38h2.7zM144.3 38h2.8z"/>
<path d="M144.3 38l2.9 .1zM144.3 38l2.9 .1zM144.3 38.1h2.9zM144.3 38.1h2.9z"/>
<path d="M144.3 38.1l2.9 .1zM144.3 38.1l2.9 .1zM144.3 38.2h2.9zM144.3 38.2h2.9z"/>
<path d="M144.3 38.2h3zM144.2 38.2h3.1z"/>
<path d="M144.2 38.2l3.1 .1zM144.2 38.2l3.1 .1z"/>
<path d="M144.2 38.3l3.1 .2v-.2zM144.2 38.3l3.1 .2h-3.1z"/>
<path d="M213.8 161.6l.9-.5-1 .8zM213.7 161.9l1.3-.8h-.3z"/>
<path d="M213.7 161.9l1.3-.8-1.5 1zM213.5 162.1l1.8-1.1z"/>
<path d="M213.2 162.3l2.1-1.3zM213.2 162.3l2.3-1.4z"/>
<path d="M213.2 162.3l2.3-1.4zM213.3 162.3l2.2-1.4z"/>
<path d="M213 162.4l.2-.1zM213 162.4l.3-.1z"/>
<path d="M213.3 162.3l2.2-1.4zM213.3 162.3l2.2-1.4z"/>
<path d="M215.5 160.9l.2-.1zM215.5 160.9l.2-.1z"/>
<path d="M213 162.4l.3-.1zM213 162.4l.4-.2z"/>
<path d="M213.3 162.3l2.2-1.4zM213.4 162.2l2.1-1.3z"/>
<path d="M215.5 160.9l.2-.1zM215.4 161l.4-.3z"/>
<path d="M212.9 162.6l.5-.4zM212.9 162.6l.6-.4z"/>
<path d="M213.4 162.2l2-1.2zM213.5 162.2l1.9-1.2z"/>
<path d="M215.4 161l.4-.3-.5 .4zM215.3 161.1l.6-.4z"/>
<path d="M212.9 162.6l.6-.4zM212.9 162.6l.6-.4z"/>
<path d="M212.9 162.6l.6-.4zM212.9 162.6l.6-.4z"/>
<path d="M213.5 162.2l1.8-1.1zM213.5 162.2l1.8-1.1z"/>
<path d="M215.3 161.1l.6-.4zM215.3 161.1l.6-.4z"/>
<path d="M212.9 162.6l.6-.4-.7 .5zM212.8 162.7l.9-.5z"/>
<path d="M213.5 162.2l1.8-1.1zM213.7 162.2l1.6-1.1z"/>
<path d="M215.3 161.1l.6-.4-.7 .5zM215.2 161.2l.9-.6z"/>
<path d="M215.2 161.2l.9-.6zM215.2 161.2l1-.6z"/>
<path d="M212.8 162.7l.9-.5zM212.8 162.7l.9-.5z"/>
<path d="M213.7 162.2l1.5-1zM213.7 162.2l1.5-1z"/>
<path d="M215.2 161.2l1-.6zM215.2 161.2l1-.6z"/>
<path d="M212.8 162.7l.9-.5-1 .7zM212.7 162.9l1.2-.7z"/>
<path d="M213.7 162.2l1.5-1zM213.9 162.2l1.3-1z"/>
<path d="M215.2 161.2l1-.6zM215.2 161.3l1.1-.7z"/>
<path d="M215.2 161.3l1.1-.7zM215.1 161.4l1.3-.8z"/>
<path d="M212.7 162.9l1.2-.7zM212.7 163l1.2-.8z"/>
<path d="M213.9 162.2l1.3-.9zM213.9 162.2l1.3-.9z"/>
<path d="M215.1 161.4l1.3-.8zM215.1 161.4l1.3-.8z"/>
<path d="M212.7 163l1.2-.8zM212.6 163l1.4-.8z"/>
<path d="M213.9 162.2l1.2-.8zM214 162.2l1.1-.8z"/>
<path d="M215.1 161.4l1.3-.8zM215.1 161.5l1.4-.8z"/>
<path d="M212.6 163l1.4-.8-1.4 1zM212.6 163.2l1.5-1z"/>
<path d="M214 162.2l1.1-.7zM214.1 162.2l1-.7z"/>
<path d="M215.1 161.5l1.4-.8zM215.1 161.6l1.5-.9z"/>
<path d="M212.6 163.2l1.5-1zM212.6 163.2l1.5-1z"/>
<path d="M212.6 163.2l1.5-1zM212.6 163.2l1.6-.9z"/>
<path d="M214.1 162.2l1-.6zM214.2 162.3l.9-.7z"/>
<path d="M215.1 161.6l1.5-.9zM215.1 161.7l1.5-1z"/>
<path d="M212.6 163.2l1.6-.9-1.6 1.1zM212.6 163.4l1.7-1.1h-.1z"/>
<path d="M214.2 162.3l.9-.6-.8 .6zM214.3 162.3l.8-.6z"/>
<path d="M215.1 161.7l1.5-1-1.5 1.1zM215.1 161.8l1.7-1-.2-.1z"/>
<path d="M212.6 163.4l4.2-2.6zM212.6 163.4l4.2-2.6zM212.6 163.4l4.2-2.6zM212.6 163.4l4.2-2.6z"/>
<path d="M212.6 163.4l4.2-2.6-4.2 2.8zM212.6 163.6l4.4-2.7-.2-.1zM212.6 163.6l4.4-2.7zM212.6 163.6l4.4-2.7z"/>
<path d="M212.6 163.6l4.4-2.7-4.3 2.9zM212.7 163.8l4.5-2.7-.2-.2zM212.7 163.8l4.5-2.7zM212.7 163.8l4.5-2.7z"/>
<path d="M212.7 163.8l4.5-2.7-4.4 2.9zM212.8 164l4.5-2.8-.1-.1z"/>
<path d="M212.8 164l4.5-2.8zM212.7 164.1l4.7-2.9z"/>
<path d="M212.7 164.1l4.7-2.9zM212.8 164.2l4.6-3z"/>
<path d="M214 163.5l2.3-1.5-2.1 1.8zM214.2 163.8l2.3-1.4-.2-.4z"/>
<path d="M214.2 163.8l2.3-1.4zM214.2 163.9l2.3-1.5z"/>
<path d="M214.2 163.9l2.3-1.5zM214.2 163.9l2.3-1.5z"/>
<path d="M214.2 163.9l2.3-1.4zM214.3 163.9l2.3-1.4z"/>
<path d="M214.3 163.9l2.3-1.4zM214.3 164l2.3-1.5z"/>
<path d="M214.3 164l2.3-1.5zM214.3 164l2.3-1.4z"/>
<path d="M214.3 164l2.3-1.4zM214.3 164l2.3-1.4z"/>
<path d="M214.3 164l2.3-1.4zM214.3 164.1l2.4-1.5z"/>
<path d="M214.3 164.1l2.4-1.5zM214.3 164.1l2.4-1.5z"/>
<path d="M214.3 164.1l2.4-1.5zM214.3 164.2l2.5-1.6z"/>
<path d="M214.3 164.2l2.5-1.6zM214.3 164.2l2.5-1.6z"/>
<path d="M214.3 164.2l2.5-1.6zM214.2 164.3l2.7-1.7z"/>
<path d="M214.2 164.3l2.7-1.7zM214.3 164.4l2.6-1.7z"/>
<path d="M214.3 164.4l2.6-1.7-2.5 1.8zM214.4 164.5l2.6-1.6-.1-.2z"/>
<path d="M105 52.7l.9 37.2v-37.2zM105 52.7l.9 37.2h-.9z"/>
<path d="M178.7 52.7l.9 39.2v-39.2zM178.7 52.7l.9 39.2h-.9z"/>
<path d="M194.7 177.6h.5l-.5 1zM195.2 177.6l-.5 1h.5z"/>
<path d="M194.7 178.6h.5l-.5 .4zM194.7 179h1.9l-1.4-.4z"/>
<path d="M194.7 179h1.9l1.2 .8zM196.6 179l1.2 .8h1.9z"/>
<path d="M197.8 179.8h1.9l-.5 .4zM199.2 180.2h.5v-.4z"/>
<path d="M199.2 180.2h.5l-.5 27.9zM199.7 180.2l-.5 27.9h.5z"/>
<path d="M288.7 177.6h.4l-.4 1zM289.1 177.6l-.4 1h.4z"/>
<path d="M288.7 177.6h.4l-.4 1zM289.1 177.6l-.4 1h.4z"/>
<path d="M283.5 177.6h.5l-.5 1zM284 177.6l-.5 1h.5z"/>
<path d="M283.5 177.6h.5l-.5 1zM284 177.6l-.5 1h.5z"/>
<path d="M279 177.6h.4l-.4 1zM279.4 177.6l-.4 1h.4z"/>
<path d="M296 177.6l1 12.1v-12.1zM296 177.6l1 12.1h-1z"/>
</g>
<g fill="none" stroke="#fff" stroke-width=".26">
<path d="M104.1 52.7h.4v.9h-.4zM108.5 52.7h.5v.9h-.5zM113.1 52.7h.4v.9h-.4zM117.5 52.7h.5v.9h-.5zM122.1 52.7h.4v.9h-.4zM126.6 52.7h.4v.9h-.4zM131 52.7h.5v.9h-.5zM135.6 52.7h.4v.9h-.4zM140 52.7h.5v.9h-.5zM144.6 52.7h.4v.9h-.4zM149.1 52.7h.4v.9h-.4zM153.6 52.7h.4v.9h-.4z"/>
<path d="M158.1 52.7h.4v.9h-.4zM162.5 52.7h.5v.9h-.5zM167.1 52.7h.4v.9h-.4zM171.6 52.7h.4v.9h-.4zM176.1 52.7h.4v.9h-.4zM180.6 52.7h.4v.9h-.4zM185 52.7h.5v.9h-.5zM189.6 52.7h.4v.9h-.4zM194.1 52.7h.4v.9h-.4zM279 177.6h.4v1h-.4zM283.5 177.6h.5v1h-.5zM288.7 177.6h.4v1h-.4z"/>
<path d="M292.9 177.6h.5v1h-.5zM297.4 177.6h.5v1h-.5z"/>
</g>
<!-- layer: GRDLEV -->
<path d="M301.9 123.1h-121v-.3l-86.6 .8M348.9 242.3h-9l-91.7 3.2-48.5 2.9h-58.5v-.4l-82.6-.3v1.7h-9.7" fill="none" stroke="#000" stroke-width=".26"/>
<!-- layer: WINDOWS -->
<g fill="none" stroke="#000" stroke-width=".26">
<path d="M149 56.5h17.5v15h-17.5zM149.6 57.1h7.5v6.5h-7.5zM157.8 56.5v15M158.4 57.1h7.5v6.5h-7.5zM180.7 56.5l2.5 7.5 2.7-7.5v15M180.7 56.5h10.4v15h-10.4zM181.3 57.1h3.9v6.2h-3.9zM149 64.3h17.5M149.6 64.3v6.5h7.5v-6.5M152 63.2l2.1 2.1M154.1 63.2l-2.1 2.1M158.4 64.3v6.5h7.5v-6.5"/>
<path d="M161.4 63.2l2.1 2.1-2.1-2.1M163.5 63.2l-2.1 2.1M180.7 64h10.4l-2.6 7.5-2.6-7.5M186.5 64.6h3.9v6.2h-3.9zM129.2 222.9h11v15.5h-11zM129.2 231h11M129.8 223.6h9.8v6.7h-9.8zM129.8 231v6.8h9.8v-6.8M133.7 229.9l2.1 2.1M135.8 229.9l-2.1 2.1"/>
</g>
<!-- layer: SERVICES -->
<path d="M105 52.7v37.2h.9v-37.2M105 54.1h.9M105 54.9h.9M178.7 54.1h.9M178.7 54.9h.9M178.7 52.7v39.2h.9v-39.2M194.7 177.6v1.4l4.5 1.2v27.9h.5v-28.3l-4.5-1.2v-1M296 177.6v12.1h1v-12.1M296 179h1M296 179.9h1" fill="none" stroke="#000" stroke-width=".26"/>
<!-- layer: LEVELS -->
<path d="M103.5 124.1l1.5 2.7h-3zM180.9 122.8l1.5 2.6h-3zM58.6 249.5l1.5 2.6h-3.1zM84.9 247.7l1.6 2.7h-3.1zM141.2 248l1.5 2.7h-3.1zM199.7 248.4l1.5 2.7h-3.1z" fill="#000" stroke="#000" stroke-width=".26"/>
<path d="M103.5 124.1l1.5 2.7h-3zM180.9 122.8l1.5 2.6h-3zM58.6 249.5l1.5 2.6h-3.1zM84.9 247.7l1.6 2.7h-3.1zM141.2 248l1.5 2.7h-3.1zM199.7 248.4l1.5 2.7h-3.1z" fill="none" stroke="#000" stroke-width=".26"/>
<!-- layer: TEXT -->
<path d="M103.5 124.1v2.7M180.9 122.8v2.6M58.6 249.5v2.6M84.9 247.7v2.7M141.2 248v2.7M199.7 248.4v2.7" fill="none" stroke="#000" stroke-width=".26"/>
<!-- layer: 0 -->
<path d="M247.9 152.9h-.8v13.1M256.3 152.9l16 16.4M246.1 165l1 1 1-1M272.4 168l-.1 1.3h-1.4" fill="none" stroke="#000" stroke-width=".26"/>
<g font-size="7.5">
<text x="114.7" y="135.3">South Elevation.</text>
<text x="84.9" y="260.2">East Elevation</text>
</g>
<g font-size="4.5">
<text x="28.3" y="283.6">MR S &amp; MRS V ELLIOTT</text>
<text x="143.6" y="283.6">4 CRABBES AVENUE, NORTH WILLOUGHBY NSW 2068</text>
<text x="293.3" y="283.9">1:100</text>
<text x="322.2" y="283.9">6 OF 8</text>
<text x="354.3" y="283.8">7760</text>
<text x="377.4" y="283.8">G</text>
</g>
<text font-size="3.2" x="366.1" y="283.8">/16</text>
<g font-size="2.6">
<text x="377.3" y="28.9">Max Ridge Height</text>
<text x="377.3" y="31.8">RL 104.315</text>
<text x="377.3" y="53.4">U/side of new Bottom</text>
<text x="33.4" y="56" transform="rotate(-90 33.4 56)">560</text>
<text x="377.4" y="56.3">Chord RL 101.105</text>
<text x="37.3" y="65.8" transform="rotate(-90 37.3 65.8)">SO</text>
<text x="25.6" y="67.7" transform="rotate(-90 25.6 67.7)">2730</text>
<text x="33.4" y="67.8" transform="rotate(-90 33.4 67.8)">1570</text>
<text x="33.4" y="77.5" transform="rotate(-90 33.4 77.5)">600</text>
<text x="377.3" y="75.2">Flooring RL 98.375</text>
<text x="377.5" y="72.3">Top of New Particleboard</text>
<text x="377.3" y="87.1">U/side of Existing Front</text>
<text x="377.4" y="90">Ceiling Lining RL 97.750</text>
<text x="32" y="99.6">U/Side of Existing/Proposed</text>
<text x="239.4" y="99.9">Semi-Detached</text>
<text x="240.4" y="97">Single Storey</text>
<text x="32" y="102.5">Family Ceiling Lining</text>
<text x="32" y="105.4">RL 96.53</text>
<text x="240.4" y="102.8">Brick Cottage</text>
<text x="241.2" y="105.8">(Tiled Roof)</text>
<text x="367.4" y="103.2" transform="rotate(-90 367.4 103.2)">3080</text>
<text x="25.6" y="112" transform="rotate(-90 25.6 112)">2400</text>
<text x="244.7" y="108.7">No.2</text>
<text x="377.3" y="112.8">Flooring RL 94.670</text>
<text x="377.5" y="109.9">Top of Existing Front</text>
<text x="31.8" y="118.3">Flooring RL 94.130</text>
<text x="32" y="115.4">Top of Existing Rear</text>
<text x="97" y="128.9">RL 94.220</text>
<text x="174.4" y="127.6">RL 94.220</text>
<text x="248.5" y="151">Re-use existing roof</text>
<text x="248.7" y="153.9">tiles</text>
<text x="377.3" y="153.9">Max Ridge Height</text>
<text x="377.3" y="156.8">RL 104.315</text>
<text x="377.3" y="178.4">U/side of new Bottom</text>
<text x="377.4" y="181.3">Chord RL 101.105</text>
<text x="25.6" y="192.7" transform="rotate(-90 25.6 192.7)">2730</text>
<text x="377.5" y="197.3">Top of New Particleboard</text>
<text x="377.3" y="200.2">Flooring RL 98.375</text>
<text x="377.5" y="212.9">U/side of Existing Front</text>
<text x="377.6" y="215.9">Ceiling Lining RL 97.750</text>
<text x="217.3" y="221.6">Single Storey</text>
<text x="43.3" y="224.3">U/Side of Existing/Proposed</text>
<text x="43.3" y="227.2">Family Ceiling Lining</text>
<text x="216.4" y="224.6">Semi-Detached</text>
<text x="217.3" y="227.5">Brick Cottage</text>
<text x="37.3" y="232.5" transform="rotate(-90 37.3 232.5)">SO</text>
<text x="43.3" y="230.1">RL 96.53</text>
<text x="218.2" y="230.5">(Tiled Roof)</text>
<text x="221.7" y="233.4">No.2</text>
<text x="367.4" y="228.1" transform="rotate(-90 367.4 228.1)">3080</text>
<text x="25.6" y="237" transform="rotate(-90 25.6 237)">2400</text>
<text x="33.4" y="234.5" transform="rotate(-90 33.4 234.5)">1650</text>
<text x="377.5" y="238.7">Flooring RL 94.670</text>
<text x="377.7" y="235.7">Top of Existing Front</text>
<text x="44" y="242.9">Flooring RL 94.130</text>
<text x="44.2" y="240">Top of Existing Rear</text>
<text x="52.1" y="254.2">RL 93.730</text>
<text x="78.5" y="252.6">RL 94.220</text>
<text x="134.7" y="252.8">RL 93.870</text>
<text x="193.2" y="253.3">RL 93.830</text>
<text x="19.6" y="283.8">FOR:</text>
<text x="137.2" y="283.6">AT:</text>
<text x="283" y="283.9">SCALE:</text>
<text x="311.5" y="283.9">SHEET:</text>
<text x="340.7" y="283.9">JOB NO:</text>
</g>
</svg>
